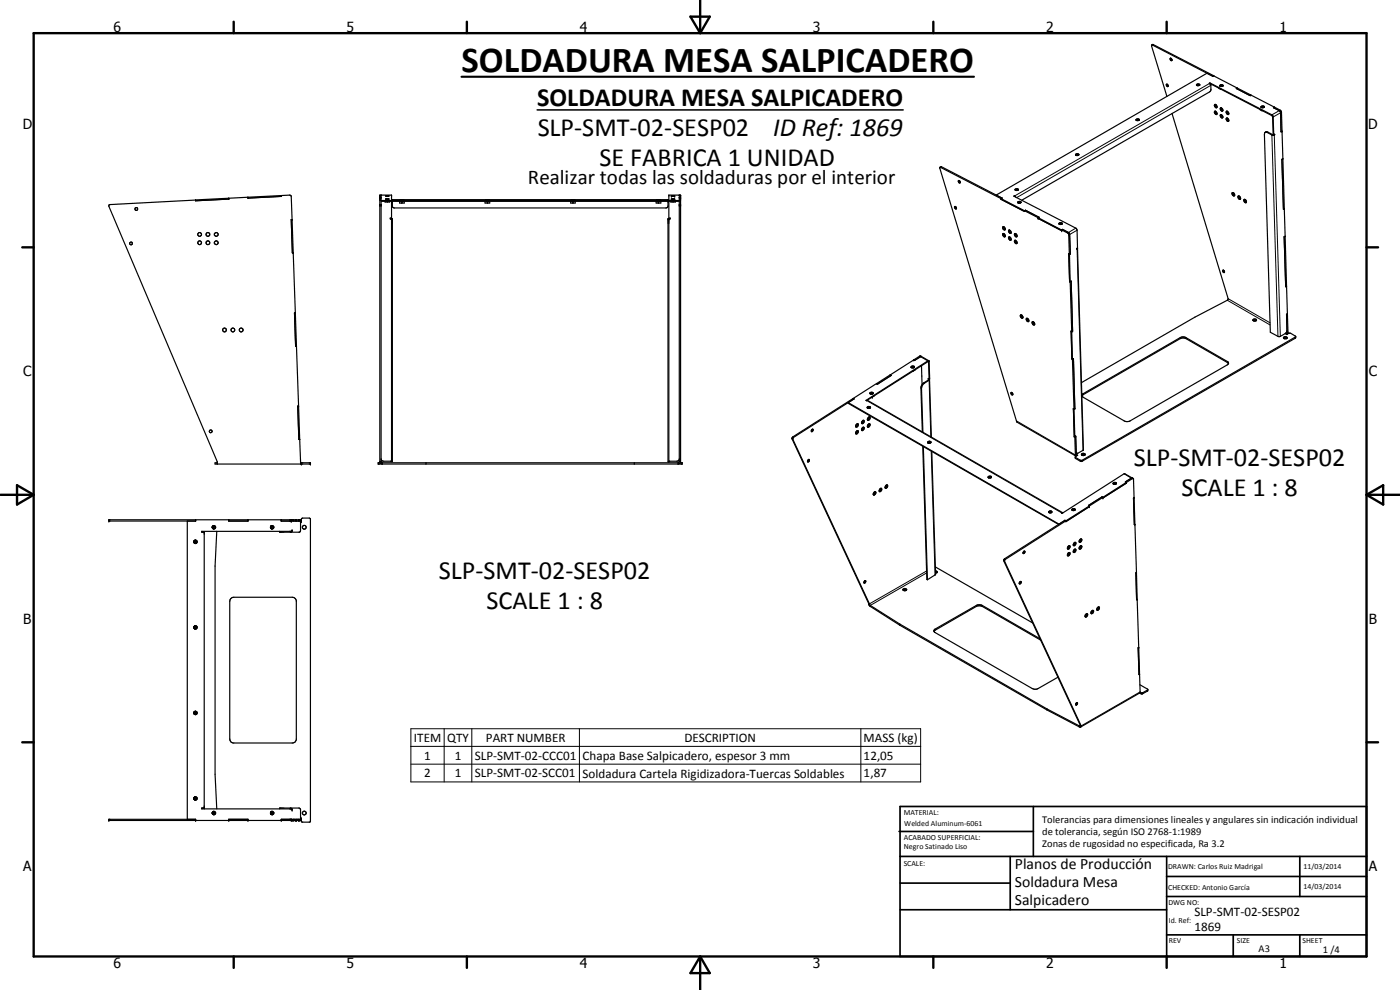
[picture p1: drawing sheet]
<svg xmlns="http://www.w3.org/2000/svg" width="420mm" height="297mm" viewBox="0 0 420 297" stroke-linecap="round" stroke-linejoin="round" font-family="sans-serif">
<g fill="none" stroke="#000" stroke-width=".35">
<path d="M345.6 13.5l4.6 15.5M345.6 13.5l18.4 9.4M345.6 13.5l.4-.2 18.3 9.4M351.2 17.5l.4 .2 .1 .4a.39 .39 0 0 1-.5-.1 .39 .39 0 0 1 0-.5zM351.4 17.5l.3 .5M341.7 36.1l-.4-.1-.1 .2M341.9 36l-.3 .2-.6-.1M341.9 36l-.1-.3h-.5l-.4 .2 .1 .2M341.9 36l-.6-.1-.3 .2M350.3 25.3l.3 .5M350.3 25.3l-.3 .1 .1 .3 .3 .3 .2-.2M351.7 34l16.9 55.7-.3 .4-9.7 5.1-34 19.6"/>
<path d="M359.1 25.6l.1 .1M359.2 25.7h.7M359.9 25.7l-.3-.2-.3 .2M360 25.5l-.5-.1-.4 .2M360.1 25.5a.56 .56 0 0 0-.5-.3 .56 .56 0 0 0-.5 .3v.1M360.1 25.5l-.2 .2M363.1 25.1l.3 .4v1.4l-.4 .7-56.3 32.5M363.1 24.9l-.2 .1 .2 .1M363.1 24.9v.2M363.1 24.9l18.7 9.6 .3 .5 .2 5.4-.2-.1-.2-5.4-.1-.2-18.7-9.6M364 22.9l-1.8-.9-63.3 36.5 1.8 .9M364.3 22.7v.1"/>
<path d="M364.3 22.7l-.3 .2M364.3 22.8l7 3.6M364.3 22.8l-.3 .1M364.7 33.4l.2 .6 .3 .2M364.7 31.3l.4 .3 .1 .6M364.7 33.4a.5 .5 0 0 0-.1 .6 .5 .5 0 0 0 .6 .2M364.7 33.4l.5 .8M364.7 31.3a.5 .5 0 0 0-.1 .7 .5 .5 0 0 0 .6 .2M364.7 31.3l.2 .6 .3 .3M365.8 26.5l.6 .3M366.1 25.7h.1M366.2 25.5a.45 .45 0 0 1 .5-.1 .45 .45 0 0 1 .3 .4l-.8 .1z"/>
<path d="M366.3 32.4a.62 .62 0 0 1 .6 .3 .62 .62 0 0 1-.1 .7l-.5-.5zM366.3 34.4a.62 .62 0 0 1 .6 .3 .62 .62 0 0 1-.1 .7l-.4-.3zM366.4 26.8h.1M366.5 32.3l.1 .5 .4 .4M366.5 34.4l.1 .4 .4 .4M366.8 25.8l-.5 .1M366.8 25.8h.1M366.8 25.8l.1 .1M367.1 25.8l-.4-.2-.6 .2M368.1 33.4a.62 .62 0 0 1 .6 .3 .62 .62 0 0 1-.1 .7l-.5-.4zM368.1 35.5a.58 .58 0 0 1 .6 .2 .58 .58 0 0 1-.1 .7l-.4-.2zM368.2 33.4l.2 .6 .4 .2"/>
<path d="M368.2 35.4l.1 .5 .5 .3M371.3 26.4l-.3 .1 4.1 2.2 .3-.2M371.3 26.4l4.1 2.1M375.4 28.5l7 3.6M378.2 32.9l.5 .3M378.5 32.2l.4 .1 .4-.1M378.5 32.2v-.3l.6-.1 .3 .1-.1 .3M378.5 32.2l.4-.2 .5 .2M378.7 33.1v.1M378.9 33.2h-.2M379.3 32.3l-.5-.2-.2 .2M379.7 39.7l.5-.2 1.8 .9 .5-.1 .1 .1"/>
<path d="M382.4 32.1l-.2 .2 2 1.2 .3 6 .3-.1M382.4 32.1l1.9 1 .3 .6 .4 14M58.7 60l28.2-1.5 .5 .3 2.5 73M68.7 59.7v-.2v.2l-10 .5v-.2M84.4 58.7v.2l-10 .5v-.2M114 59.2h.4v.3h-.4M114 60h.4v78.6l.4 .3M114.4 58.5l-.4 .2M115.7 58.8h1M115.7 59.7h1M115.8 58.8h.1M115.9 59.7h-.1"/>
<path d="M116.6 59.7h.1M116.7 58.8h-.1M120.2 60h.9M121.1 60h.1M145.8 60h1M146.8 60h.1M171.5 60h.9M197.1 60h1M197.1 60h.1M198.1 60h.1M201.6 58.8h.8M201.6 59.7h.8"/>
<path d="M203.9 58.5l.3 .2M204.2 59.2h-.3v.3h.3M204.2 60h-.3v78.5M282.1 50.2l23 76.4 17.8 10.2M282.1 50.2l.5-.2 18.1 9.4M282.1 50.2l25.4 13M287.9 54.2l.3 .5M287.9 54.2l-.3 .1 .1 .4 .3 .2 .2-.2M300.4 59.8h.1M300.4 59.8l7.1 3.7M300.4 59.6v.2M300.4 59.6l.1 .2"/>
<path d="M300.5 59.8l7 3.7M300.7 59.4l-.3 .2M304.4 58.8h-.2l18.7 9.7 .3 .6 .2 5.3-.3 .3 .3-.2 1.8 60.4-2 1.2-.2-.3-.2-4.9M304.4 58.8v.1M304.4 58.8l.4 .3M304.7 57l.7 .1M304.7 57l-.1-.1a.61 .61 0 0 1 1 0l-.2 .2M304.8 57.1h.1M304.8 57.1h.7M305.6 57l-.6-.2-.3 .2M323.6 46.6l-.4-.1-.2 .2M323.8 46.5v-.1a.61 .61 0 0 0-1 0v.1"/>
<path d="M323.8 46.5l-.6 .2-.4-.2M323.8 46.5l-.6-.1-.4 .1M369.8 57.8a.56 .56 0 0 1 .6 .3 .56 .56 0 0 1-.1 .7l-.5-.4zM370 57.8l.2 .6 .3 .2M371.8 58.8a.51 .51 0 0 0-.2 .7 .51 .51 0 0 0 .7 .2M371.8 58.8l.3 .3 .2 .6M371.8 58.8l.1 .6 .4 .3M373.5 59.8a.64 .64 0 0 0 .4 1l.1-.1M373.5 59.8l.4 .3 .1 .6M373.6 59.8l.1 .6 .3 .3M382.3 40.3l.3 .1M382.6 40.4l-.8 .2-1.5-.8a.52 .52 0 0 0-.6-.1 .52 .52 0 0 0-.2 .6l1.7 59.4 2.6 1.3 2.2-1.2 .2-.5-.1-5"/>
<path d="M385 47.7h.1M385 47.7l-.3 .1 .5 15 .2-.2M385 47.7l-.3 .1M385 47.7l.4 14.9M58.7 60l-25.8 1.4-.2 .5 32.5 76.6v.7M87.7 65.9h-.3l.3 10h.3h-.3M114.4 60.2h89.5M114.4 60.4h89.5M115.6 60.4v.2h1.3v-.2M116.2 60.4v.2M117.5 60.4v5h-.4v.3h.7v72.8h-.3v-72.8M117.8 60.4v1.7l.6 .3h81.4l.7-.5v-1.5"/>
<path d="M119.9 60.4v.5l.7 .1M120.3 60h.6M120.6 60.4v.6M121.3 60.4v.5l-.7 .1M145.6 60.4v.5l.7 .1M146 60h.5M146.3 60.4v.6M147 60.4v.5l-.7 .1M171.3 60.4v.5l.6 .1M171.7 60h.5M171.9 60.4v.6M172.6 60.4v.5l-.7 .1"/>
<path d="M196.9 60.4v.5l.7 .1M197.4 60h.5M197.6 60.4v.6M198.3 60.4v.5l-.7 .1M200.7 60.4v5h.4v.3h-.6v72.8h.2v-72.8M201.3 60.4v.2h1.4v-.2M202 60.4v.2M286.7 62l.4 .5M286.7 62h-.2v.3l.2 .4 .4-.2M301.2 68l.1 .6 .4 .3M301.2 70.1l.1 .6 .4 .2M301.2 70.1h-.1a.61 .61 0 0 0-.1 .6 .61 .61 0 0 0 .6 .3l.1-.1"/>
<path d="M301.2 68h-.1a.6 .6 0 0 0-.1 .7 .6 .6 0 0 0 .6 .3l.1-.1M301.2 68l.5 .9M301.2 70.1l.3 .2 .2 .6M302.8 71.1a.54 .54 0 0 1 .6 .3 .54 .54 0 0 1-.2 .7l-.5-.6zM303 69l.1 .6 .3 .3M303 71.1l.1 .6 .3 .2M303 69a.5 .5 0 0 0-.2 .7 .5 .5 0 0 0 .6 .2M303 69l.3 .3 .1 .6M304.5 70.1a.55 .55 0 0 1 .6 .3 .55 .55 0 0 1-.1 .7l-.5-.4zM304.5 72.1a.62 .62 0 0 1 .6 .3 .62 .62 0 0 1 0 .7 .78 .78 0 0 1-.6-1zM304.7 70.1l.2 .6 .3 .2M304.7 72.1l.2 .6 .3 .2"/>
<path d="M305.5 60.5l.5-.1 .4 .3-.2 .2-.5 .1-.2-.2zM306.3 60.9l-.5-.2-.2 .2M306.4 60.7l-.6-.1-.3 .2M307.5 63.2v.3M307.5 63.2l4.1 2.1M307.8 63.1h.1M307.8 63.1l4 2.1-.2 .1M307.8 63.1l-.3 .1M311.6 65.3v.2l7 3.7M311.6 65.3l7 3.7M317.8 67.2l.4-.2 .6 .2M318 67.3h.6"/>
<path d="M318 67.3l.3-.2 .3 .2M318.6 69v.2M318.6 69l1.8 .9 .3 .5 .2 5.8M318.8 67.1a.56 .56 0 0 0-.5-.3 .56 .56 0 0 0-.5 .3l.2 .2M318.8 67.1l-.2 .2M318.9 68.8l-.3 .2M318.9 68.8l2.1 1.3 .2 6M320.7 76.1l.2 .1M320.7 76.1l.3 8.3 .2 .1M320.7 76.1l.3 .1M321 76.2l.2 8.3M321.2 76.1l-.3 .1"/>
<path d="M321.2 76.1l-.2 .1M385.4 62.6l.3 8.3M385.6 70.9h.1M385.7 70.9l-.3 .2 .5 14.9M385.7 70.9l.4 15M88.6 93.9h-.2l.3 10M88.6 93.9h.1M306.5 94.5v.4l.5 .4M306.5 94.5a.49 .49 0 0 0-.2 .7 .49 .49 0 0 0 .7 .1M306.5 94.5l.3 .2 .2 .6M308.3 95.5v.4l.5 .5M308.3 95.5a.49 .49 0 0 0-.2 .7 .49 .49 0 0 0 .7 .2"/>
<path d="M308.3 95.5l.3 .3 .2 .6M310 96.5h-.1a.64 .64 0 0 0 .5 1l.1-.1M310 96.5l.4 .3 .1 .6M310 96.5l.2 .6 .3 .3M321.2 84.5l.4 15M321.4 84.4h.1M321.5 84.4l.4 14.9-.3 .2M321.5 84.4l-.3 .1M321.6 99.5l-.1-.1 .2 8.3M321.6 99.5l.2 8.2M366.9 81.2h.4l.2 .5h-.4zM367.2 81.1l.3 .5"/>
<path d="M376.1 95.9a.56 .56 0 0 1 .6-.2 .56 .56 0 0 1 .4 .5l-.8 .1-.3-.2zM376.1 96.2l.4-.2 .6 .2M386.1 85.9l-.2 .1M386.1 94.3l.2 5.5M386.1 85.9l.4 13.8M386.1 85.9h.1M386.3 99.8l-.3 .5 .2 .1 .6-.4h.5l1.6 1M386.4 94.1l-.3 .2M386.5 99.7l-.2 .1M386.5 99.7l-.2 .6M88.7 103.9l.3-.1zM256.1 119.5l.2 .2"/>
<path d="M256.1 119.5l-18.2 11.6-.3 .5 23.1 49.4M256.3 119.7l-18.1 11.5-.3 .5 23 49.5M256.3 119.7l-1.7 1.1M261.3 118.2a.3 .3 0 0 1 .3-.2 .3 .3 0 0 1 .3 .2M262 118.1l-.1-.3-.4-.1-.4 .2 .2 .3M262 118.1l-.7 .1M262 118.1l-.6-.2-.3 .2M262.3 118.7v.1M262.3 118.8l-.5 .3M263.1 115.1l-7 4.4M267.2 112.5l.3 .1-4.1 2.6-.3-.1M273.6 110.4l.2-.2 .4 .2"/>
<path d="M274.1 111.3h.1M274.2 108l.3 .1 1.8-1.1-1.8 1.1zM274.4 110.2a.42 .42 0 0 0-.5-.4 .42 .42 0 0 0-.4 .5l.1 .1M274.4 110.2l-.8 .2M274.4 110.2l-.6-.2-.3 .2M274.7 110.9h.1M274.7 110.9l-.6 .4M276.6 109.7l.1 5.7M276.6 107h-.3M276.6 107l-.6-.2-12.9 8.3M276.6 107l2.2 1.2M278.5 108.5l-18.5 11.7"/>
<path d="M278.5 108.5h.1M278.6 113.7l.1 .3-1.6 1-.7 1 .4 13.6M278.6 108.5h.1M278.7 108.5l.1 5.2M278.7 113.7h-.1M278.8 113.7l.2-.1-.2-5.3-.2-.1-18.7 11.9 .1 .1M278.8 113.7l.2 .2M278.8 113.7l-.2-.2v.2M279 113.9l-.2 .2a4.3 4.3 0 0 0-2.1 1.8l.3 13.8M279 113.9l.5 17.2M303.4 117.9l.2-.2 .3 .2v.5h-.3zM303.6 117.8l.4 .5"/>
<path d="M321.7 107.7h.1M321.8 107.7l.5 15M322.1 107.6h.1M322.1 107.6l-.3 .1M322.1 107.6l.5 15-.3 .1M324.8 118.7l30-17.3 1.1 .2 12.8 7.5-.4 .4-29.3 16.9h-1.4l-12.6-7.2zM368.7 109.1l-.2-.6-12.6-7.2-1.3-.2-29.9 17.4M385.2 101.2a.55 .55 0 0 1 .6-.2 .55 .55 0 0 1 .4 .5l-.7 .1-.3-.1zM385.3 101.5l.2-.2 .7 .2M388.9 101l-.2 .5-63.9 36.9h-.6l-1.4-.8-.1-.5M388.9 101l-64.1 37.1h-.6l-1.5-1M65.2 138.9h-.7v.3h28.7v-.3h-3"/>
<path d="M89.6 121.8h-.2l.3 10.1h.2M89.6 121.8v.1M89.7 131.8h.2M89.9 131.9l.3 7.3M89.9 131.8v.1M90.5 138.9v.3M114 138.5h.4M114.1 138.9h-.6v.3h91.3v-.3h-.7M114.1 138.9l.7 .3v-.3M114.4 137.8l.4 .5 .3 .1h2.4M114.8 138.9h88.7M127.8 138.9v.3"/>
<path d="M190.4 138.9v.3M203.5 138.9v.3l.6-.3M203.9 138.5h.3M203.9 138.5l-.4 .4M203.9 137.8l-.4 .5-.4 .1h-2.4M204.2 138.5v-80h-3.5v1.4h-83.2v-1.4h-3.5l.1 80.4M204.2 138.5l-.1 .4M242.4 138.1l.5-.2-.3 .7-.3-.1zM242.6 137.9l-.3 .5M243.6 128.9l.3-.1a.37 .37 0 0 1 .1 .5 .37 .37 0 0 1-.5 .1zM243.8 128.8l-.3 .5M254.6 120.8l63.2 36.5 1.8-1.2"/>
<path d="M254.6 120.8v.2l63.1 36.4M257.1 129.3l.3-.1a.61 .61 0 0 1 .1 .7 .61 .61 0 0 1-.6 .3zM257.2 127.2l.2-.1a.6 .6 0 0 1 .1 .7 .6 .6 0 0 1-.6 .3v-.5zM257.3 127.1l-.1 .7-.4 .2M257.3 129.2l-.1 .6-.4 .2M259.1 128.2h.1a.61 .61 0 0 1 0 .7 .61 .61 0 0 1-.6 .3v-.2M259.1 126.1l-.5 .4v.5M259.1 128.2l-.5 .4v.4M259.1 126.1a.51 .51 0 0 1 .1 .7 .51 .51 0 0 1-.6 .2M259.1 126.1l-.1 .5-.4 .4M259.1 128.2l-.1 .4-.4 .4M260 120.2l.4-.1 58.5 33.7"/>
<path d="M260.3 122.3l.3-.3h.5a.42 .42 0 0 1-.1 .6 .42 .42 0 0 1-.5-.1M260.3 122.3l.2 .2M260.3 122.3l.3-.1 .6 .1M260.6 127.3l.3-.1a.62 .62 0 0 1 .1 .6 .62 .62 0 0 1-.6 .3zM260.8 125.1a.51 .51 0 0 1 .2 .7 .51 .51 0 0 1-.7 .2M260.8 125.1l-.4 .4-.1 .5M260.8 125.1v.5l-.5 .4M260.8 127.2l-.1 .6-.4 .2M261.1 122.4v.1M261.1 122.4l-.4-.1-.2 .2M276.9 133.9l1.3 40h.1M277.1 134l1.2 39.9"/>
<path d="M278.5 132.9a.45 .45 0 0 1 .4-.5 .45 .45 0 0 1 .4 .4l-.7 .2M278.5 132.9l.1 .1M279.2 132.9l-.4-.2-.2 .3M279.3 132.7v.1M279.3 132.7l-.4-.1-.5 .2M279.6 135.5l1.2 36.8-2.5 1.6M322.3 122.7l-.2-.1 .3 8.3 .2 .1M322.3 122.7l.3 8.3M322.6 131l.1 5.5M322.7 136.5l.2 .3M322.8 130.9l-.2 .1M322.8 130.9l.2 5.5"/>
<path d="M322.9 136.8v.1M323 136.4l-.3 .1M323 136.4l.2 .1M323.2 136.5l.2 .1-.7 .5M323.2 136.5v.2M324.6 136.5l.4 .2 .6-.2M324.6 136.5a.51 .51 0 0 1 .5-.5 .51 .51 0 0 1 .5 .5M324.6 136.5l.4-.2 .6 .2M56.2 156.3v89.5M58.7 156v.3h-26v-.3h57.5v3.2l-.3 .5h-6v-.3M63.9 158.2l.1 .3M64 158.5h.2"/>
<path d="M64.1 157.9l.4 .1-.1 .5-.4-.1zM65.1 159.4l-.6 10.4v62.5l.6 10.4M68.7 156v.3h5.7v-.3M81.4 158.1l.2 .4M81.4 158.2l.1 .3M81.5 158.5h.1M81.6 157.9l.4 .2-.1 .4h-.3M81.6 157.9l-.2 .2M84.4 156v.3h3.3v-.3M87.6 159.4l-.3 .3M87.7 159v.4h-27.1v.3h.7v82.7h-.7v.3h27.1v.4M88 156v.3h.6v-.3"/>
<path d="M89 156v.3h.6v-.3M89.9 156v.3l.3 .1M90.2 156.7h.3v-1l.2-.2 2.1-.1 .4 .3v90.8l-.2 .2h-2.3l-.2-.2v-1.1h-.3M262.6 147.5h.1a.61 .61 0 0 1 .1 .7 .61 .61 0 0 1-.6 .3l-.1-.1M262.6 147.5l-.5 .9M262.6 147.5l-.1 .6-.4 .3M264.4 146.5h.1a.61 .61 0 0 1 0 .7 .61 .61 0 0 1-.6 .3v-.1M264.4 146.5l-.3 .1-.2 .8M264.4 146.5l-.2 .6-.3 .3M266.1 145.5l-.3 .3-.2 .5M266.1 145.5h.2a.61 .61 0 0 1 0 .7 .61 .61 0 0 1-.6 .3l-.1-.2M266.1 145.5v.4l-.5 .4"/>
<path d="M296.6 143.3l.1 .1M296.6 143.3l.2-.4h.5l.2 .4M296.6 143.3l.3-.3 .6 .3M297.3 143.4l-.3-.2-.3 .2M297.5 143.3l-.8 .1M314.7 153.7l.2 .1M314.9 153.8h.1M314.9 153.8l.3-.2 .3 .2M315.7 153.6l-.3 .3-.5-.1M315.7 153.6v-.1a.52 .52 0 0 0-.6-.2 .52 .52 0 0 0-.4 .4M315.7 153.7l-.5-.2-.5 .2M318.9 153.8l.1 .1"/>
<path d="M319.6 156.1l.3 .2M319.6 156.1l-18.2 11.6-.2 .4 23 49.5M319.9 156.3v.2M319.9 156.3l-18.2 11.6-.3 .4 23.1 49.5M319.9 156.5h.1M321.7 152.8a.52 .52 0 0 1 .6-.2 .52 .52 0 0 1 .4 .4 .52 .52 0 0 1-.6 .2 .52 .52 0 0 1-.4-.4zM322.5 153.1a.31 .31 0 0 0-.3-.2 .31 .31 0 0 0-.3 .3M322.7 153l-.5-.2-.5 .2M326.7 151.6v.1M326.7 151.6l.2 .2M326.7 151.7l.2 .1M326.9 152l-7 4.5"/>
<path d="M326.9 151.8v.2M330.7 149.1l.3 .1M330.7 149.1l-4 2.6M330.7 149.1l-4 2.5M331 149.2l-11.1 7.1M334.1 145.2a.42 .42 0 0 1 .4-.5 .42 .42 0 0 1 .5 .5h-.1M334.1 145.2l.2 .1M334.3 145.3a.3 .3 0 0 1 .2-.3 .3 .3 0 0 1 .3 .3M334.9 145.2l-.6 .1M335 145.1l-.6-.2-.3 .3M337.8 144.6l.3 .1M337.8 144.6l.2 .1"/>
<path d="M338 144.7l-7 4.5M338 144.7l.1 .2M338.1 144.9l-7.1 4.5v-.2M338.1 144.7v.2M338.1 144.7l2-1.1 1 28.2M338.1 144.9l-7.1 4.5M339.8 143.4l-2.5-1.2-18.6 11.9-.2-.2 .4-.1M339.8 143.4l-2 1.2M339.8 143.4l.3 .2M340.2 149.4l.1-.1-.1 .1 .2 8h.2M58.4 162.9l.1 .2M58.5 162.7l.1 .2"/>
<path d="M58.5 162.4v.2M58.5 162.4l.2-.1 .3 .2-.1 .3-.3 .1M58.5 162.3l.1 .6M69.3 179.6l.9-.4h17.5l.9 .4 .3 .6-.1 42-.2 .4-.7 .3h-18a1.19 1.19 0 0 1-1-1.2v-41.2zM259.4 174.4l.2-.2 .2 .2-.1 .4-.3 .2zM259.6 174.2l-.3 .6M271 177.1l.4-.2 .6 .2M271 177.1a.49 .49 0 0 1 .5-.5 .49 .49 0 0 1 .5 .5M271 177.1l.4 .1 .6-.1M280.7 170.1l29.2 16.8M280.7 171.3l.5 .1v.4M280.7 171.6l.5 .2"/>
<path d="M281.2 171.8l-.5 .2M306.1 174.5h.3l.1 .3-.4 .4-.2-.3zM306.2 174.5l-.3 .5M307.3 165.4h.1a.36 .36 0 0 1 .1 .4 .36 .36 0 0 1-.5 .2zM307.3 165.4l-.3 .5M320.5 164l.5-.3a.64 .64 0 0 1-.5 1.1l-.2-.3zM320.6 165.9l.3-.1a.51 .51 0 0 1 .1 .7 .51 .51 0 0 1-.6 .2zM320.8 165.8v.4l-.4 .5M320.8 163.7v.5l-.4 .4M322.3 165l.2-.2a.5 .5 0 0 1 .4 .6 .5 .5 0 0 1-.6 .4l-.2-.1zM322.6 162.7l-.1 .6-.4 .3M322.6 164.8v.4l-.5 .4"/>
<path d="M322.6 162.7h.1a.62 .62 0 0 1 .1 .7 .62 .62 0 0 1-.6 .3l-.1-.1M322.6 162.7l-.3 .3-.2 .6M324.4 163.7a.55 .55 0 0 1 .2 .7 .55 .55 0 0 1-.7 .3v-.1M324.4 161.7l-.5 .4v.5M324.4 163.7l-.5 .5v.4M324.4 163.7l-.1 .6-.4 .3M324.4 161.7l-.1 .6-.4 .3M324.4 161.7h.1a.61 .61 0 0 1 .1 .7 .61 .61 0 0 1-.7 .3v-.1M341 171.8h.1M341.1 171.8l-.2 .1 .2 8 .2-.1M341.1 171.8l.2 8M341.3 179.8l.8 28.1-17.8 10.2"/>
<path d="M58.5 188a.29 .29 0 0 0 .1 .5 .29 .29 0 0 0 .4-.1 .29 .29 0 0 0-.2-.4l-.4 .1 .3 .5M58.5 187.7l-.1 .2M260.7 181l.1 .6 .4 .3M260.7 181l.2 .2M260.9 181.2l.3 .5M261.2 181.7l8.8 5.5M261.2 181.9l8.8 5.7M261.2 181.7v.2M270 187.2l44.2 25.5M270 187.2v.4M270 187.6l44.2 25.4M280.3 189.4l12.7-7.5 .9-.2 .9 .2 17.5 10.2"/>
<path d="M312.1 191.6l-17.3-9.9-.9-.3-.9 .3-12.4 7.1-.3 .5 .3 .5 29.6 17 1.2-.1 6.1-3.5M326.2 184.1a.5 .5 0 0 1 .1 .7 .5 .5 0 0 1-.6 .2M326.2 184.1l-.5 .9M326.2 184.1l-.5 .4v.5M327.7 183.3l.2-.2a.5 .5 0 0 1 .2 .7 .5 .5 0 0 1-.7 .2zM327.9 183.1v.5l-.5 .4M329.7 182.1l-.1 .4-.4 .5M329.7 182.1a.49 .49 0 0 1 .2 .7 .49 .49 0 0 1-.7 .2M329.7 182.1l-.4 .4-.1 .5M341.6 194.4l.1-.1-.1 .1 .2 8 .2-.1M58.6 213.6v.6M58.6 213.6l.4 .2-.1 .4h-.3"/>
<path d="M58.6 213.6l-.2 .3 .3 .3M314.2 212.7l9.7 5.1M314.2 212.7v.3M314.2 213l9.7 5.1M323 210.9h.4v.3l-.4 .4-.2-.1zM323.1 210.8l-.3 .6M323.9 218.1h.4M323.9 217.8v.3M324.2 217.6l.3 .2M324.2 217.6l-.3 .2M324.5 217.8l-.2 .3M342 202.3h.1"/>
<path d="M342.1 205.4l2.4 1.4v.5l-1.7 .9-.8-.3M344.5 207l-1.7 .9-.6-.2M58.5 239.4v.4M58.5 239.8l.2 .1M63.9 244l.1 .2M64 244l.1 .2M64 244l.1-.3a.31 .31 0 0 1 .4 .2 .31 .31 0 0 1-.3 .4M64 243.8v.1M64 244.2l.2 .1M68.7 246.2v-.4h5.7v.4M81.4 243.6l.5-.1 .2 .2a.5 .5 0 0 1-.4 .7 .5 .5 0 0 1-.5-.6M81.4 243.6l-.2 .2"/>
<path d="M81.4 244l.1 .2M81.4 244l.2-.3a.31 .31 0 0 1 .4 .2 .31 .31 0 0 1-.3 .4M81.4 244l.2 .2M81.5 243.8l-.1 .1M81.5 244.2l.2 .1M81.6 244.2l.1 .1M83.9 242.7v-.3l6 .1 .3 .5v3.2h-57.5v-.4h26v.4M84.4 246.2v-.4h3.3v.4M87.2 242.4l.4 .3M88 246.2v-.4h.6v.4M89 246.2v-.4h.6v.4M90.2 245.7l-.3 .1v.4"/>
<circle cx="39.3" cy="73" r=".41"/>
<circle cx="40.9" cy="62.7" r=".41"/>
<circle cx="59.9" cy="70.3" r=".56"/>
<circle cx="59.9" cy="72.8" r=".56"/>
<circle cx="62.4" cy="70.3" r=".56"/>
<circle cx="62.4" cy="72.8" r=".57"/>
<circle cx="64.9" cy="70.3" r=".57"/>
<circle cx="64.9" cy="72.8" r=".56"/>
<circle cx="67.4" cy="99" r=".56"/>
<circle cx="69.9" cy="99" r=".56"/>
<circle cx="72.4" cy="99" r=".58"/>
<circle cx="63.2" cy="129.4" r=".42"/>
<circle cx="64.2" cy="158.2" r=".51"/>
<circle cx="81.7" cy="158.2" r=".51"/>
<circle cx="91.3" cy="158.2" r=".57"/>
<circle cx="58.7" cy="162.6" r=".52"/>
<circle cx="58.7" cy="188.2" r=".51"/>
<circle cx="58.7" cy="213.9" r=".5"/>
<circle cx="58.7" cy="239.6" r=".5"/>
<circle cx="58.7" cy="239.6" r=".3"/>
<circle cx="64.2" cy="243.9" r=".49"/>
<circle cx="91.3" cy="243.9" r=".57"/>
</g>
<g fill="none" stroke="#000" stroke-width=".3">
<path d="M346.1 13.4l-.2 .1M363 25l-58.5 34M363.4 25.6l-58.3 33.7M380.5 39.7l-.2 .1M384.2 33.1l-2.5 1.4 .1 .2M384.6 33.7l-2.5 1.4-.2-.1M282.6 50l-.3 .2M381.9 40.4l-.2 .1 1.8 60.4M382.3 40.4l.1 .1 1.8 60.4M322.9 68.5l-2.5 1.4M323.1 74.6l1.9 60.5M323.2 69.1l-2.5 1.4"/>
<path d="M368.3 90.1l12.9 7.4M368.6 89.6l12.6 7.3M386.1 99.7l.2 .1M276 106.8l2.5 1.5v.2h.3M276.4 116.4l.2 .1M277.3 114.9l.1 .1M278.8 113.7l-.1 .3 .1 .1 .5 17M325 118.2v.2M354.2 101.3v.3M355.9 101.3v.3M368.3 108.5v.3M385.7 100.1l.3 .2"/>
<path d="M388.7 101.1v.4M237.7 131.7l.2 .1M237.9 131.1l.3 .1M260.1 120.2l58.5 33.8M279.5 135.4l1.1 37.1M305 126.3l17.7 10.2M322.8 137.3v.3M323 136.4l.2 .1M324.2 138.1v.3M324.8 138.1v.3M337.3 142.2l2.5 1.4M278.1 171.9l-16.9 9.8"/>
<path d="M278.1 171.3l-17.2 9.9M301.2 168.3l.3 .1M301.4 167.7l.3 .2M280.6 188.8v.3M293 181.7v.2M294.8 181.7v.2M123.3 218.7h153v15.9h-153zM133.3 218.7v15.9M141.6 218.7v15.9M173.9 218.7v15.9M258.3 218.7v15.9M324.2 217.6l-.3 .2"/>
<path d="M342.2 207.6l-17.7 10.2M342.4 207.9v.3M342.9 207.9v.3M344.4 207.1v.2M123.3 223.9h153M123.3 229.3h153"/>
</g>
<g fill="#000">
<circle cx="363.1" cy="25.1" r=".18"/>
<circle cx="371.3" cy="26.4" r=".18"/>
<circle cx="375.4" cy="28.5" r=".18"/>
<circle cx="382.4" cy="32.1" r=".18"/>
<circle cx="384.8" cy="39.4" r=".18"/>
<circle cx="68.7" cy="59.5" r=".18"/>
<circle cx="74.4" cy="59.2" r=".18"/>
<circle cx="84.4" cy="58.7" r=".18"/>
<circle cx="114" cy="58.7" r=".18"/>
<circle cx="114" cy="59.5" r=".18"/>
<circle cx="114" cy="58.5" r=".18"/>
<circle cx="114" cy="59.2" r=".18"/>
<circle cx="114.4" cy="58.5" r=".18"/>
<circle cx="117.5" cy="58.5" r=".18"/>
<circle cx="117.8" cy="59.9" r=".18"/>
<circle cx="200.5" cy="59.9" r=".18"/>
<circle cx="200.7" cy="58.5" r=".18"/>
<circle cx="201.5" cy="58.8" r=".18"/>
<circle cx="201.5" cy="59.7" r=".18"/>
<circle cx="202.5" cy="58.8" r=".18"/>
<circle cx="202.5" cy="59.7" r=".18"/>
<circle cx="203.9" cy="58.5" r=".18"/>
<circle cx="204.2" cy="58.7" r=".18"/>
<circle cx="204.2" cy="59.5" r=".18"/>
<circle cx="204.2" cy="59.2" r=".18"/>
<circle cx="204.2" cy="58.5" r=".18"/>
<circle cx="300.7" cy="59.4" r=".18"/>
<circle cx="382.3" cy="40.3" r=".18"/>
<circle cx="87.7" cy="65.9" r=".18"/>
<circle cx="88" cy="75.9" r=".18"/>
<circle cx="114" cy="61.4" r=".18"/>
<circle cx="114.4" cy="61.4" r=".18"/>
<circle cx="117.8" cy="60.4" r=".18"/>
<circle cx="120.4" cy="60.4" r=".18"/>
<circle cx="120.8" cy="60.4" r=".18"/>
<circle cx="121.1" cy="60" r=".18"/>
<circle cx="146.1" cy="60.4" r=".18"/>
<circle cx="146.5" cy="60.4" r=".18"/>
<circle cx="146.8" cy="60" r=".18"/>
<circle cx="171.8" cy="60.4" r=".18"/>
<circle cx="172.1" cy="60.4" r=".18"/>
<circle cx="197.1" cy="60" r=".18"/>
<circle cx="197.4" cy="60.4" r=".18"/>
<circle cx="197.8" cy="60.4" r=".18"/>
<circle cx="200.5" cy="60.4" r=".18"/>
<circle cx="200.7" cy="65.7" r=".18"/>
<circle cx="203.9" cy="61.4" r=".18"/>
<circle cx="204.2" cy="61.4" r=".18"/>
<circle cx="311.6" cy="65.5" r=".18"/>
<circle cx="311.8" cy="65.2" r=".18"/>
<circle cx="318.6" cy="69.2" r=".18"/>
<circle cx="318.9" cy="68.8" r=".18"/>
<circle cx="320.7" cy="76.1" r=".18"/>
<circle cx="321.2" cy="76.1" r=".18"/>
<circle cx="385.4" cy="62.6" r=".18"/>
<circle cx="321" cy="84.4" r=".18"/>
<circle cx="321.5" cy="99.4" r=".18"/>
<circle cx="321.9" cy="99.3" r=".18"/>
<circle cx="386.4" cy="94.1" r=".18"/>
<circle cx="256.1" cy="119.5" r=".18"/>
<circle cx="261.8" cy="119.1" r=".18"/>
<circle cx="263.1" cy="115.1" r=".18"/>
<circle cx="267.2" cy="112.5" r=".18"/>
<circle cx="274.2" cy="108" r=".18"/>
<circle cx="90.5" cy="138.9" r=".18"/>
<circle cx="90.5" cy="139.2" r=".18"/>
<circle cx="93.2" cy="138.9" r=".18"/>
<circle cx="93.2" cy="139.2" r=".18"/>
<circle cx="200.7" cy="138.4" r=".18"/>
<circle cx="322.1" cy="122.6" r=".18"/>
<circle cx="322.4" cy="130.9" r=".18"/>
<circle cx="322.6" cy="122.6" r=".18"/>
<circle cx="322.8" cy="130.9" r=".18"/>
<circle cx="32.7" cy="156.3" r=".18"/>
<circle cx="32.7" cy="156" r=".18"/>
<circle cx="58.7" cy="156" r=".18"/>
<circle cx="68.7" cy="156" r=".18"/>
<circle cx="74.4" cy="156" r=".18"/>
<circle cx="84.4" cy="156" r=".18"/>
<circle cx="87.4" cy="156.3" r=".18"/>
<circle cx="87.4" cy="156" r=".18"/>
<circle cx="87.4" cy="159.4" r=".18"/>
<circle cx="87.7" cy="156" r=".18"/>
<circle cx="87.7" cy="159" r=".18"/>
<circle cx="88" cy="156" r=".18"/>
<circle cx="88.6" cy="156" r=".18"/>
<circle cx="89" cy="156" r=".18"/>
<circle cx="89.6" cy="156" r=".18"/>
<circle cx="89.9" cy="156" r=".18"/>
<circle cx="90.2" cy="156.3" r=".18"/>
<circle cx="319.6" cy="156.1" r=".18"/>
<circle cx="326.9" cy="152" r=".18"/>
<circle cx="330.7" cy="149.1" r=".18"/>
<circle cx="331" cy="149.4" r=".18"/>
<circle cx="337.8" cy="144.6" r=".18"/>
<circle cx="340.3" cy="149.3" r=".18"/>
<circle cx="340.6" cy="157.4" r=".18"/>
<circle cx="341.3" cy="179.8" r=".18"/>
<circle cx="341.7" cy="194.3" r=".18"/>
<circle cx="32.7" cy="245.8" r=".18"/>
<circle cx="32.7" cy="246.2" r=".18"/>
<circle cx="58.7" cy="246.2" r=".18"/>
<circle cx="61.3" cy="242.4" r=".18"/>
<circle cx="68.7" cy="246.2" r=".18"/>
<circle cx="74.4" cy="246.2" r=".18"/>
<circle cx="84.4" cy="246.2" r=".18"/>
<circle cx="87.4" cy="242.7" r=".18"/>
<circle cx="87.4" cy="246.2" r=".18"/>
<circle cx="87.4" cy="245.8" r=".18"/>
<circle cx="87.7" cy="246.2" r=".18"/>
<circle cx="87.7" cy="243.1" r=".18"/>
<circle cx="88" cy="246.2" r=".18"/>
<circle cx="88.6" cy="246.2" r=".18"/>
<circle cx="89" cy="246.2" r=".18"/>
<circle cx="89.6" cy="246.2" r=".18"/>
<circle cx="89.9" cy="246.2" r=".18"/>
</g>
<g fill="none" stroke="#000" stroke-width=".71">
<path d="M10.1 9.9h400v277.1h-400zM70.1 6.5v3.4M140.1 6.5v3.4M207.2 5h5.8l-2.9 4.9zM210.1 0v9.9M280.1 6.5v3.4M350.1 6.5v3.4M6.7 74.2h3.4M410.1 74.2h3.5M.1 148.5h10M5.1 145.6l5 2.9-5 2.9zM410.1 148.5h10"/>
<path d="M410.1 148.5l5-2.9v5.8zM6.7 222.7h3.4M410.1 222.7h3.5M70.1 287v3.4M140.1 287v3.4M210.1 287v10M210.1 287l2.9 5h-5.8zM280.1 287v3.4M350.1 287v3.4"/>
</g>
<g fill="none" stroke="#000" stroke-width=".51">
<path d="M269.8 249.5h40.3M270.1 242h140v45h-140zM270.1 257h140M303.2 257v16M310.1 242v15M350.1 257v30M390.1 257v12M270.1 265h33.1M270.1 273h80M350.1 269h60M350.1 263h60M350.1 280.5h60"/>
<path d="M370.1 280.5v6.5M390.1 280.5v6.5"/>
</g>
<path d="M138.5 23h153.8" fill="none" stroke="#000" stroke-width=".63"/>
<path d="M161.2 33h109.8" fill="none" stroke="#000" stroke-width=".46"/>
<text font-size="11" x="138.5" y="21.5">SOLDADURA MESA SALPICADERO</text>
<g font-size="7.9">
<text x="161.2" y="31.9">SOLDADURA MESA SALPICADERO</text>
<text x="161.4" y="40.9">SLP-SMT-02-SESP02</text>
<text x="232" y="40.9">ID Ref: 1869</text>
<text x="179.9" y="49.9">SE FABRICA 1 UNIDAD</text>
<text x="340.3" y="139.7">SLP-SMT-02-SESP02</text>
<text x="354.6" y="148.7">SCALE 1 : 8</text>
<text x="131.7" y="173.7">SLP-SMT-02-SESP02</text>
<text x="146" y="182.8">SCALE 1 : 8</text>
</g>
<text font-size="6.3" x="158.4" y="55.2">Realizar todas las soldaduras por el interior</text>
<g font-size="4.7">
<text x="304.6" y="260.8">Planos de Producción</text>
<text x="304.6" y="266.2">Soldadura Mesa</text>
<text x="304.6" y="271.6">Salpicadero</text>
</g>
<g font-size="4.2">
<text x="34" y="9.6">6</text>
<text x="104" y="9.6">5</text>
<text x="174" y="9.6">4</text>
<text x="244" y="9.6">3</text>
<text x="314" y="9.6">2</text>
<text x="384" y="9.6">1</text>
<text x="6.8" y="38.7">D</text>
<text x="410.6" y="38.7">D</text>
<text x="7" y="112.9">C</text>
<text x="410.8" y="112.9">C</text>
<text x="7" y="187.1">B</text>
<text x="410.8" y="187.1">B</text>
<text x="7" y="261.4">A</text>
<text x="410.8" y="261.4">A</text>
<text x="34" y="290.4">6</text>
<text x="104" y="290.4">5</text>
<text x="174" y="290.4">4</text>
<text x="244" y="290.4">3</text>
<text x="314" y="290.4">2</text>
<text x="384" y="290.4">1</text>
</g>
<g font-size="3.9">
<text x="124.2" y="222.5">ITEM</text>
<text x="127.3" y="227.9">1</text>
<text x="134.2" y="222.6">QTY</text>
<text x="136.5" y="227.9">1</text>
<text x="142.5" y="227.9">SLP-SMT-02-CCC01</text>
<text x="145.8" y="222.5">PART NUMBER</text>
<text x="174.8" y="228">Chapa Base Salpicadero, espesor 3 mm</text>
<text x="205.4" y="222.6">DESCRIPTION</text>
<text x="259.2" y="222.7">MASS (kg)</text>
<text x="259.2" y="227.9">12,05</text>
<text x="127.3" y="233.2">2</text>
<text x="136.5" y="233.2">1</text>
<text x="142.5" y="233.2">SLP-SMT-02-SCC01</text>
<text x="174.8" y="233.3">Soldadura Cartela Rigidizadora-Tuercas Soldables</text>
<text x="259.2" y="233.2">1,87</text>
<text x="358.5" y="275">SLP-SMT-02-SESP02</text>
<text x="358.5" y="279.4">1869</text>
</g>
<g font-size="3.1">
<text x="312.7" y="246.8">Tolerancias para dimensiones lineales y angulares sin indicación individual</text>
<text x="312.7" y="250.4">de tolerancia, según ISO 2768-1:1989</text>
<text x="312.7" y="254">Zonas de rugosidad no especificada, Ra 3.2</text>
<text x="377.7" y="285.6">A3</text>
<text x="397" y="285.9">1 /4</text>
</g>
<g font-size="2.4">
<text x="271.2" y="244.4">MATERIAL:</text>
<text x="271.3" y="252">ACABADO SUPERFICIAL:</text>
<text x="271.4" y="247.9">Welded Aluminum-6061</text>
<text x="271.3" y="254.6">Negro Satinado Liso</text>
<text x="271.2" y="259.7">SCALE:</text>
<text x="350.6" y="260.8">DRAWN: Carlos Ruiz Madrigal</text>
<text x="391.2" y="260.6">11/03/2014</text>
<text x="350.6" y="267.1">CHECKED: Antonio García</text>
<text x="391.2" y="266.7">14/03/2014</text>
<text x="350.6" y="271.4">DWG NO:</text>
<text x="350.8" y="276.9">Id. Ref:</text>
<text x="350.8" y="282.8">REV</text>
<text x="371.2" y="282.9">SIZE</text>
<text x="390.9" y="282.9">SHEET</text>
</g>
</svg>
